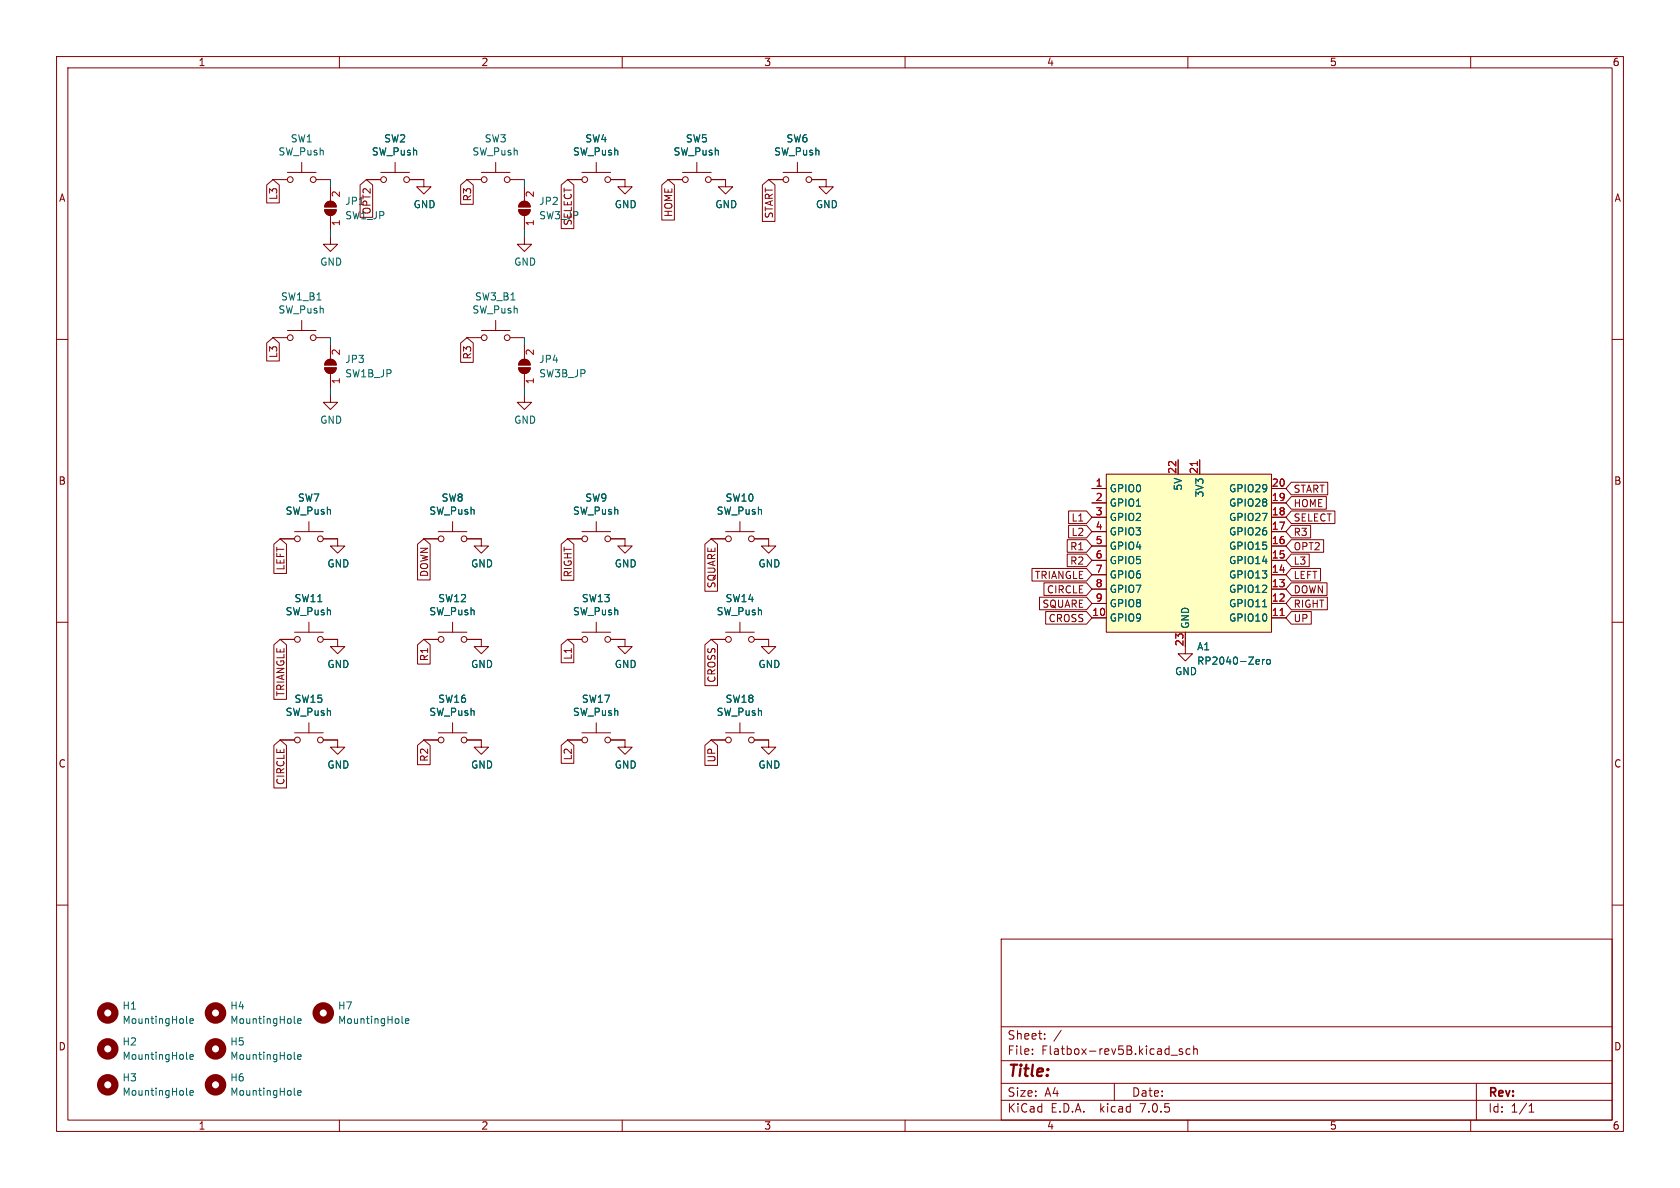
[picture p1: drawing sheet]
<svg xmlns="http://www.w3.org/2000/svg" width="297mm" height="210mm" viewBox="0 0 297 210" stroke-linecap="round" stroke-linejoin="round" font-family="sans-serif">
<g fill="none" stroke="#840000" stroke-width=".18">
<path d="M10 10h277v190h-277zM12 12h273v186h-273zM60 10v2M110 10v2M160 10v2M210 10v2M260 10v2M47.1 32.7l1.2-.9 1.1 .9v3.2h-2.3zM48.3 31.8h2.5M50.8 30.5h5.1M53.3 28.7v1.8M55.9 31.8h2.5"/>
<path d="M57.4 37.1h2a1.02 1.02 0 0 1-1 1 1.02 1.02 0 0 1-1-1zM57.7 35.9a1.02 1.02 0 0 1 1.1-.3 1.02 1.02 0 0 1 .6 1h-2zM58.4 33v2.6M58.4 38.1v2.5M63.7 32.7l1.1-.9 1.1 .9v5.7h-2.2zM64.8 31.8h2.5M67.3 30.5h5.1M69.8 28.7v1.8M72.4 31.8h2.5v1.2h1.3l-1.3 1.3-1.2-1.3h1.2M81.4 32.7l1.1-.9 1.2 .9v3.4h-2.3zM82.5 31.8h2.6M85.1 30.5h5.1"/>
<path d="M87.6 28.7v1.8M90.2 31.8h2.5M91.7 37.1h2a1.02 1.02 0 0 1-1 1 1.02 1.02 0 0 1-1-1zM92 35.9a1.02 1.02 0 0 1 1.1-.3 1.02 1.02 0 0 1 .6 1h-2zM92.7 33v2.6M92.7 38.1v2.5M99.2 32.7l1.1-.9 1.1 .9v7.7h-2.2zM100.3 31.8h2.6M102.9 30.5h5M105.4 28.7v1.8M107.9 31.8h2.6v1.2h1.3l-1.3 1.3-1.3-1.3h1.3M117 32.7l1.1-.9 1.1 .9v6.2h-2.2z"/>
<path d="M118.1 31.8h2.5M120.6 30.5h5.1M123.2 28.7v1.8M125.7 31.8h2.6v1.2h1.2l-1.2 1.3-1.3-1.3h1.3M134.8 32.7l1.1-.9 1.1 .9v6.4h-2.2zM135.9 31.8h2.5M138.4 30.5h5.1M141 28.7v1.8M143.5 31.8h2.5v1.2h1.3l-1.3 1.3-1.2-1.3h1.2M10 60h2M48.3 59.7h2.5M50.8 58.4h5.1"/>
<path d="M53.3 56.6v1.8M55.9 59.7h2.5M58.4 41.9v1.3h1.3l-1.3 1.3-1.3-1.3h1.3M82.5 59.7h2.6M85.1 58.4h5.1M87.6 56.6v1.8M90.2 59.7h2.5M92.7 41.9v1.3h1.3l-1.3 1.3-1.3-1.3h1.3M285 60h2M47.1 60.6l1.2-.9 1.1 .9v3.2h-2.3zM57.4 65h2a1.02 1.02 0 0 1-1 1 1.02 1.02 0 0 1-1-1zM57.7 63.8a1.02 1.02 0 0 1 1.1-.2 1.02 1.02 0 0 1 .6 .9h-2z"/>
<path d="M58.4 69.9v1.2h1.3l-1.3 1.3-1.3-1.3h1.3M58.4 61v2.5M58.4 66v2.6M81.4 60.6l1.1-.9 1.2 .9v3.5h-2.3zM91.7 65h2a1.02 1.02 0 0 1-1 1 1.02 1.02 0 0 1-1-1zM92 63.8a1.02 1.02 0 0 1 1.1-.2 1.02 1.02 0 0 1 .6 .9h-2zM92.7 69.9v1.2h1.3l-1.3 1.3-1.3-1.3h1.3M92.7 61v2.5M92.7 66v2.6M48.4 96.2l1.1-.9 1.1 .9v5.2h-2.2zM49.5 95.3h2.6M52.1 94h5"/>
<path d="M54.6 92.2v1.8M57.1 95.3h2.6v1.2h1.3l-1.3 1.3-1.3-1.3h1.3M73.8 96.2l1.1-.9 1.1 .9v6.3h-2.2zM74.9 95.3h2.6M77.5 94h5M80 92.2v1.8M82.5 95.3h2.6v1.2h1.3l-1.3 1.3-1.3-1.3h1.3M99.2 96.2l1.1-.9 1.1 .9v6.4h-2.2zM100.3 95.3h2.6M102.9 94h5M105.4 92.2v1.8M107.9 95.3h2.6v1.2h1.3l-1.3 1.3-1.3-1.3h1.3"/>
<path d="M124.6 96.2l1.1-.9 1.1 .9v8.3h-2.2zM125.7 95.3h2.6M128.3 94h5M130.8 92.2v1.8M133.3 95.3h2.6v1.2h1.3l-1.3 1.3-1.3-1.3h1.3M188.7 95.4h3.4l.9 1.1-.9 1.1h-3.4zM188.7 97.9h3.4l.9 1.2-.9 1.1h-3.4zM188.9 92.9h3.2l.9 1.1-.9 1.1h-3.2zM188.9 90.3h3.2l.9 1.1-.9 1.2h-3.2zM193 94h2.6M193 86.4h2.6M193 99.1h2.6"/>
<path d="M193 96.5h2.6M193 91.4h2.6M193 88.9h2.6M195.6 83.8h29.2v28h-29.2zM208.3 81.3v2.5M212.1 81.3v2.5M224.8 94h2.5M224.8 86.4h2.5M224.8 99.1h2.5M224.8 96.5h2.5M224.8 91.4h2.5M224.8 88.9h2.5"/>
<path d="M228.3 95.4h5.7v2.2h-5.7l-1-1.1zM228.3 97.9h3.2v2.3h-3.2l-1-1.1zM228.3 85.2h6.4v2.3h-6.4l-1-1.1zM228.3 90.3h7.7v2.3h-7.7l-1-1.2zM228.3 92.9h3.4v2.2h-3.4l-1-1.1zM228.3 87.8h6.2v2.2h-6.2l-1-1.1zM10 110h2M48.4 114l1.1-1 1.1 1v9.6h-2.2zM49.5 113h2.6M52.1 111.8h5M54.6 110v1.8M57.1 113h2.6v1.3h1.3l-1.3 1.3-1.3-1.3h1.3"/>
<path d="M73.8 114l1.1-1 1.1 1v3.4h-2.2zM74.9 113h2.6M77.5 111.8h5M80 110v1.8M82.5 113h2.6v1.3h1.3l-1.3 1.3-1.3-1.3h1.3M99.2 114l1.1-1 1.1 1v3.2h-2.2zM100.3 113h2.6M102.9 111.8h5M105.4 110v1.8M107.9 113h2.6v1.3h1.3l-1.3 1.3-1.3-1.3h1.3M124.6 114l1.1-1 1.1 1v7.2h-2.2zM125.7 113h2.6"/>
<path d="M128.3 111.8h5M130.8 110v1.8M133.3 113h2.6v1.3h1.3l-1.3 1.3-1.3-1.3h1.3M182.4 100.5h9.7l.9 1.1-.9 1.1h-9.7zM183.8 105.6h8.3l.9 1.1-.9 1.1h-8.3zM184.6 103h7.5l.9 1.1-.9 1.2h-7.5zM184.9 108.1h7.2l.9 1.1-.9 1.1h-7.2zM193 109.2h2.6M193 106.7h2.6M193 104.1h2.6M193 101.6h2.6M209.5 111.8v3.8h1.3l-1.3 1.2-1.2-1.2h1.2"/>
<path d="M224.8 109.2h2.5M224.8 106.7h2.5M224.8 104.1h2.5M224.8 101.6h2.5M228.3 103h6.3v2.3h-6.3l-1-1.2zM228.3 105.6h6.4v2.2h-6.4l-1-1.1zM228.3 100.5h5.2v2.2h-5.2l-1-1.1zM228.3 108.1h3.5v2.2h-3.5l-1-1.1zM285 110h2M48.4 131.8l1.1-1 1.1 1v7.5h-2.2zM49.5 130.8h2.6M52.1 129.5h5"/>
<path d="M54.6 127.8v1.7M57.1 130.8h2.6v1.3h1.3l-1.3 1.3-1.3-1.3h1.3M73.8 131.8l1.1-1 1.1 1v3.4h-2.2zM74.9 130.8h2.6M77.5 129.5h5M80 127.8v1.7M82.5 130.8h2.6v1.3h1.3l-1.3 1.3-1.3-1.3h1.3M99.2 131.8l1.1-1 1.1 1v3.1h-2.2zM100.3 130.8h2.6M102.9 129.5h5M105.4 127.8v1.7M107.9 130.8h2.6v1.3h1.3l-1.3 1.3-1.3-1.3h1.3"/>
<path d="M124.6 131.8l1.1-1 1.1 1v3.5h-2.2zM125.7 130.8h2.6M128.3 129.5h5M130.8 127.8v1.7M133.3 130.8h2.6v1.3h1.3l-1.3 1.3-1.3-1.3h1.3M10 160h2M285 160h2M177 166h108v32h-108zM60 198v2M110 198v2M160 198v2M177 194.5h108"/>
<path d="M177 191.5h108M177 187.5h108M177 181.5h108M182.5 186.3v.1M182.5 185.5v.1M184.7 183.6v.1M184.7 182.8v.1M187.6 182.1l-1.3 2M197 191.5v3M207 186.5h1.2M209 185.5l-.3-.1-.2 .2v.2l.5 .2v.3h-.5M210 198v2"/>
<path d="M210.4 185.5l-.4-.1-.3 .3v.4l.1 .2h.6M211 185.5l.2-.1 .4 .1 .1 .9M211 184.9v1.5M260 198v2M261 191.5v6.5M270.3 196.6h.9M270.3 195.5l.4-.4v1.5"/>
<circle cx="51.3" cy="31.8" r=".51"/>
<circle cx="55.4" cy="31.8" r=".51"/>
<circle cx="67.8" cy="31.8" r=".51"/>
<circle cx="71.9" cy="31.8" r=".51"/>
<circle cx="85.6" cy="31.8" r=".51"/>
<circle cx="89.7" cy="31.8" r=".51"/>
<circle cx="103.4" cy="31.8" r=".51"/>
<circle cx="107.4" cy="31.8" r=".51"/>
<circle cx="121.2" cy="31.8" r=".51"/>
<circle cx="125.2" cy="31.8" r=".51"/>
<circle cx="138.9" cy="31.8" r=".51"/>
<circle cx="143" cy="31.8" r=".51"/>
<circle cx="51.3" cy="59.7" r=".51"/>
<circle cx="55.4" cy="59.7" r=".51"/>
<circle cx="85.6" cy="59.7" r=".51"/>
<circle cx="89.7" cy="59.7" r=".51"/>
<circle cx="52.6" cy="95.3" r=".51"/>
<circle cx="56.6" cy="95.3" r=".51"/>
<circle cx="78" cy="95.3" r=".51"/>
<circle cx="82" cy="95.3" r=".51"/>
<circle cx="103.4" cy="95.3" r=".51"/>
<circle cx="107.4" cy="95.3" r=".51"/>
<circle cx="128.8" cy="95.3" r=".51"/>
<circle cx="132.8" cy="95.3" r=".51"/>
<circle cx="52.6" cy="113" r=".51"/>
<circle cx="56.6" cy="113" r=".51"/>
<circle cx="78" cy="113" r=".51"/>
<circle cx="82" cy="113" r=".51"/>
<circle cx="103.4" cy="113" r=".51"/>
<circle cx="107.4" cy="113" r=".51"/>
<circle cx="128.8" cy="113" r=".51"/>
<circle cx="132.8" cy="113" r=".51"/>
<circle cx="52.6" cy="130.8" r=".51"/>
<circle cx="56.6" cy="130.8" r=".51"/>
<circle cx="78" cy="130.8" r=".51"/>
<circle cx="82" cy="130.8" r=".51"/>
<circle cx="103.4" cy="130.8" r=".51"/>
<circle cx="107.4" cy="130.8" r=".51"/>
<circle cx="128.8" cy="130.8" r=".51"/>
<circle cx="132.8" cy="130.8" r=".51"/>
</g>
<g fill="none" stroke="#840000" stroke-width="1.3">
<circle cx="19" cy="179.1" r="1.27"/>
<circle cx="38.1" cy="179.1" r="1.27"/>
<circle cx="57.1" cy="179.1" r="1.27"/>
<circle cx="19" cy="185.4" r="1.27"/>
<circle cx="19" cy="191.8" r="1.27"/>
<circle cx="38.1" cy="185.4" r="1.27"/>
<circle cx="38.1" cy="191.8" r="1.27"/>
</g>
<g fill="none" stroke="#006464" stroke-width=".18">
<path d="M223.2 116.6v.8M223.2 107.3h.7M223.6 116.6l-.4 .2M224 116.7l.2-.1 .3 .1 .1 .5-.1 .2h-.3l-.2-.1zM33 193.6h.2M33 180.9h.2M33 187.2l.2 .1M33.6 180.5l.6-.1-.1-.3h-.3l-.2 .2v.6h.5M33.6 186.8l.6-.1-.1-.2-.3-.1-.2 .2v.6h.5M33.6 193.2l.6-.1-.1-.3h-.3l-.2 .2v.6h.5M52.1 180.9h.1M52.1 187.2l.1 .1"/>
<path d="M52.1 193.6h.1M52.6 180.5l.6-.1v-.3h-.4l-.2 .2 .1 .6h.5M52.6 186.8l.6-.1v-.2l-.4-.1-.2 .2 .1 .6h.5M52.6 193.2l.6-.1v-.3h-.4l-.2 .2 .1 .6h.5M71.1 180.9h.2M71.7 180.5l.6-.1-.1-.3h-.3l-.2 .2v.6h.5"/>
</g>
<path d="M195.6 83.8h29.2v28h-29.2z" fill="#ffffc2" stroke="#ffffc2" stroke-width=".18"/>
<path d="M211.7 81.6v.7M226.3 108.8h.7" fill="none" stroke="#a90000" stroke-width=".18"/>
<g fill="#840000" stroke="#840000" stroke-width=".18">
<path d="M57.4 37.1h2a1.02 1.02 0 0 1-1 1 1.02 1.02 0 0 1-1-1z"/>
<path d="M57.7 35.9a1.02 1.02 0 0 1 1.1-.3 1.02 1.02 0 0 1 .6 1h-2z"/>
<path d="M91.7 37.1h2a1.02 1.02 0 0 1-1 1 1.02 1.02 0 0 1-1-1z"/>
<path d="M92 35.9a1.02 1.02 0 0 1 1.1-.3 1.02 1.02 0 0 1 .6 1h-2z"/>
<path d="M91.7 65h2a1.02 1.02 0 0 1-1 1 1.02 1.02 0 0 1-1-1z"/>
<path d="M92 63.8a1.02 1.02 0 0 1 1.1-.2 1.02 1.02 0 0 1 .6 .9h-2z"/>
<path d="M57.4 65h2a1.02 1.02 0 0 1-1 1 1.02 1.02 0 0 1-1-1z"/>
<path d="M57.7 63.8a1.02 1.02 0 0 1 1.1-.2 1.02 1.02 0 0 1 .6 .9h-2z"/>
</g>
<path d="M58.4 31.8v1.2M92.7 31.8v1.2M58.4 40.6v1.3M58.4 59.7v1.3M92.7 40.6v1.3M92.7 59.7v1.3M58.4 68.6v1.3M92.7 68.6v1.3" fill="none" stroke="#009600" stroke-width=".18"/>
<text font-size="2.8" fill="#840000" x="178" y="190.8">Title:</text>
<g font-size="2.1" fill="#840000">
<text x="178" y="183.9">Sheet:</text>
<text x="178" y="186.6">File:</text>
<text x="184" y="186.6">Flatbox-rev5B.kicad_sch</text>
<text x="178" y="196.8">KiCad</text>
<text x="178" y="194">Size:</text>
<text x="184.6" y="194">A4</text>
<text x="185.7" y="196.8">E.D.A.</text>
<text x="194.4" y="196.8">kicad</text>
<text x="200" y="194">Date:</text>
<text x="201.5" y="196.8">7.0.5</text>
<text x="263" y="194.2">Rev:</text>
<text x="263" y="196.8">Id:</text>
<text x="267" y="196.8">1/1</text>
</g>
<g font-size="1.8" fill="#840000">
<text x="35" y="11.8">1</text>
<text x="85" y="11.8">2</text>
<text x="135" y="11.8">3</text>
<text x="185" y="11.8">4</text>
<text x="235" y="11.8">5</text>
<text x="285" y="11.8">6</text>
<text x="10.4" y="35.8">A</text>
<text x="49.2" y="35.4" transform="rotate(-90 49.2 35.4)">L3</text>
<text x="83.5" y="35.6" transform="rotate(-90 83.5 35.6)">R3</text>
<text x="285.4" y="35.8">A</text>
<text x="61" y="36.4">JP1</text>
<text x="65.7" y="37.9" transform="rotate(-90 65.7 37.9)">OPT2</text>
<text x="101.2" y="39.9" transform="rotate(-90 101.2 39.9)">SELECT</text>
<text x="119" y="38.4" transform="rotate(-90 119 38.4)">HOME</text>
<text x="136.8" y="38.7" transform="rotate(-90 136.8 38.7)">START</text>
<text x="49.2" y="63.3" transform="rotate(-90 49.2 63.3)">L3</text>
<text x="83.5" y="63.6" transform="rotate(-90 83.5 63.6)">R3</text>
<text x="10.3" y="85.8">B</text>
<text x="228.6" y="87.3">START</text>
<text x="228.6" y="89.8">HOME</text>
<text x="285.3" y="85.8">B</text>
<text x="189.4" y="94.9">L2</text>
<text x="189.4" y="92.4">L1</text>
<text x="228.6" y="92.4">SELECT</text>
<text x="228.6" y="94.9">R3</text>
<text x="50.4" y="100.9" transform="rotate(-90 50.4 100.9)">LEFT</text>
<text x="189.2" y="97.4">R1</text>
<text x="189.2" y="100">R2</text>
<text x="228.6" y="97.4">OPT2</text>
<text x="228.6" y="100">L3</text>
<text x="75.8" y="102" transform="rotate(-90 75.8 102)">DOWN</text>
<text x="101.2" y="102.1" transform="rotate(-90 101.2 102.1)">RIGHT</text>
<text x="126.6" y="104" transform="rotate(-90 126.6 104)">SQUARE</text>
<text x="182.9" y="102.5">TRIANGLE</text>
<text x="184.3" y="107.6">SQUARE</text>
<text x="185.1" y="105.1">CIRCLE</text>
<text x="228.6" y="105.1">DOWN</text>
<text x="228.6" y="107.6">RIGHT</text>
<text x="228.6" y="102.5">LEFT</text>
<text x="185.4" y="110.1">CROSS</text>
<text x="228.6" y="110.1">UP</text>
<text x="75.8" y="116.9" transform="rotate(-90 75.8 116.9)">R1</text>
<text x="101.2" y="116.7" transform="rotate(-90 101.2 116.7)">L1</text>
<text x="50.4" y="123.1" transform="rotate(-90 50.4 123.1)">TRIANGLE</text>
<text x="126.6" y="120.7" transform="rotate(-90 126.6 120.7)">CROSS</text>
<text x="10.3" y="135.8">C</text>
<text x="75.8" y="134.7" transform="rotate(-90 75.8 134.7)">R2</text>
<text x="101.2" y="134.4" transform="rotate(-90 101.2 134.4)">L2</text>
<text x="126.6" y="134.8" transform="rotate(-90 126.6 134.8)">UP</text>
<text x="285.3" y="135.8">C</text>
<text x="50.4" y="138.8" transform="rotate(-90 50.4 138.8)">CIRCLE</text>
<text x="10.3" y="185.8">D</text>
<text x="285.3" y="185.8">D</text>
<text x="35" y="199.8">1</text>
<text x="85" y="199.8">2</text>
<text x="135" y="199.8">3</text>
<text x="185" y="199.8">4</text>
<text x="235" y="199.8">5</text>
<text x="285" y="199.8">6</text>
</g>
<g font-size="1.8" fill="#006464">
<text x="49.2" y="27.6">SW_Push</text>
<text x="51.3" y="25.3">SW1</text>
<text x="65.7" y="27.6">SW_Push</text>
<text x="67.9" y="25.3">SW2</text>
<text x="83.5" y="27.6">SW_Push</text>
<text x="85.6" y="25.3">SW3</text>
<text x="101.2" y="27.6">SW_Push</text>
<text x="103.4" y="25.3">SW4</text>
<text x="119" y="27.6">SW_Push</text>
<text x="121.2" y="25.3">SW5</text>
<text x="136.8" y="27.6">SW_Push</text>
<text x="139" y="25.3">SW6</text>
<text x="61" y="38.9">SW1_JP</text>
<text x="73.1" y="37">GND</text>
<text x="95.3" y="36.4">JP2</text>
<text x="95.3" y="38.9">SW3_JP</text>
<text x="108.6" y="37">GND</text>
<text x="126.4" y="37">GND</text>
<text x="144.2" y="37">GND</text>
<text x="56.5" y="47.1">GND</text>
<text x="90.8" y="47.1">GND</text>
<text x="49.6" y="53.3">SW1_B1</text>
<text x="83.9" y="53.3">SW3_B1</text>
<text x="49.2" y="55.6">SW_Push</text>
<text x="83.5" y="55.6">SW_Push</text>
<text x="61" y="64.3">JP3</text>
<text x="95.3" y="64.3">JP4</text>
<text x="61" y="66.9">SW1B_JP</text>
<text x="95.3" y="66.9">SW3B_JP</text>
<text x="56.5" y="75.1">GND</text>
<text x="90.8" y="75.1">GND</text>
<text x="52.6" y="88.8">SW7</text>
<text x="78" y="88.8">SW8</text>
<text x="103.4" y="88.8">SW9</text>
<text x="128.2" y="88.8">SW10</text>
<text x="196.1" y="87.2">GPIO0</text>
<text x="196.1" y="89.7">GPIO1</text>
<text x="209.1" y="86.8" transform="rotate(-90 209.1 86.8)">5V</text>
<text x="212.9" y="88" transform="rotate(-90 212.9 88)">3V3</text>
<text x="217.3" y="89.7">GPIO28</text>
<text x="217.3" y="87.2">GPIO29</text>
<text x="50.4" y="91.1">SW_Push</text>
<text x="75.8" y="91.1">SW_Push</text>
<text x="101.2" y="91.1">SW_Push</text>
<text x="126.6" y="91.1">SW_Push</text>
<text x="196.1" y="92.3">GPIO2</text>
<text x="196.1" y="94.8">GPIO3</text>
<text x="217.3" y="94.8">GPIO26</text>
<text x="217.3" y="92.3">GPIO27</text>
<text x="57.8" y="100.5">GND</text>
<text x="83.2" y="100.5">GND</text>
<text x="108.6" y="100.5">GND</text>
<text x="134" y="100.5">GND</text>
<text x="196.1" y="97.3">GPIO4</text>
<text x="196.1" y="99.9">GPIO5</text>
<text x="217.3" y="99.9">GPIO14</text>
<text x="217.3" y="97.3">GPIO15</text>
<text x="52" y="106.6">SW11</text>
<text x="77.4" y="106.6">SW12</text>
<text x="102.8" y="106.6">SW13</text>
<text x="128.2" y="106.6">SW14</text>
<text x="196.1" y="102.4">GPIO6</text>
<text x="196.1" y="105">GPIO7</text>
<text x="196.1" y="107.5">GPIO8</text>
<text x="217.3" y="107.5">GPIO11</text>
<text x="217.3" y="105">GPIO12</text>
<text x="217.3" y="102.4">GPIO13</text>
<text x="50.4" y="108.9">SW_Push</text>
<text x="75.8" y="108.9">SW_Push</text>
<text x="101.2" y="108.9">SW_Push</text>
<text x="126.6" y="108.9">SW_Push</text>
<text x="196.1" y="110">GPIO9</text>
<text x="210.4" y="111.3" transform="rotate(-90 210.4 111.3)">GND</text>
<text x="217.3" y="110">GPIO10</text>
<text x="57.8" y="118.2">GND</text>
<text x="83.2" y="118.2">GND</text>
<text x="108.6" y="118.2">GND</text>
<text x="134" y="118.2">GND</text>
<text x="207.7" y="119.5">GND</text>
<text x="211.6" y="115.1">A1</text>
<text x="211.6" y="117.7">RP2040-Zero</text>
<text x="52" y="124.4">SW15</text>
<text x="77.4" y="124.4">SW16</text>
<text x="102.8" y="124.4">SW17</text>
<text x="128.2" y="124.4">SW18</text>
<text x="50.4" y="126.7">SW_Push</text>
<text x="75.8" y="126.7">SW_Push</text>
<text x="101.2" y="126.7">SW_Push</text>
<text x="126.6" y="126.7">SW_Push</text>
<text x="57.8" y="136">GND</text>
<text x="83.2" y="136">GND</text>
<text x="108.6" y="136">GND</text>
<text x="134" y="136">GND</text>
<text x="21.6" y="178.6">H1</text>
<text x="40.6" y="178.6">H4</text>
<text x="59.7" y="178.6">H7</text>
<text x="21.6" y="181.2">MountingHole</text>
<text x="21.6" y="185">H2</text>
<text x="40.6" y="181.2">MountingHole</text>
<text x="40.6" y="185">H5</text>
<text x="59.7" y="181.2">MountingHole</text>
<text x="21.6" y="191.3">H3</text>
<text x="21.6" y="187.5">MountingHole</text>
<text x="40.6" y="187.5">MountingHole</text>
<text x="40.6" y="191.3">H6</text>
<text x="21.6" y="193.9">MountingHole</text>
<text x="40.6" y="193.9">MountingHole</text>
</g>
<g font-size="1.8" fill="#a90000">
<text x="60.3" y="35" transform="rotate(-90 60.3 35)">2</text>
<text x="94.6" y="35" transform="rotate(-90 94.6 35)">2</text>
<text x="60.3" y="40" transform="rotate(-90 60.3 40)">1</text>
<text x="94.6" y="40" transform="rotate(-90 94.6 40)">1</text>
<text x="60.3" y="62.9" transform="rotate(-90 60.3 62.9)">2</text>
<text x="94.6" y="62.9" transform="rotate(-90 94.6 62.9)">2</text>
<text x="60.3" y="68" transform="rotate(-90 60.3 68)">1</text>
<text x="94.6" y="68" transform="rotate(-90 94.6 68)">1</text>
<text x="208" y="83.8" transform="rotate(-90 208 83.8)">22</text>
<text x="211.8" y="83.8" transform="rotate(-90 211.8 83.8)">21</text>
<text x="193.6" y="86.1">1</text>
<text x="193.6" y="88.6">2</text>
<text x="224.8" y="88.6">19</text>
<text x="224.8" y="86.1">20</text>
<text x="193.6" y="91.2">3</text>
<text x="193.6" y="93.7">4</text>
<text x="224.8" y="93.7">17</text>
<text x="224.8" y="91.2">18</text>
<text x="193.6" y="96.3">5</text>
<text x="193.6" y="98.8">6</text>
<text x="193.6" y="101.3">7</text>
<text x="224.8" y="101.3">14</text>
<text x="224.8" y="98.8">15</text>
<text x="224.8" y="96.3">16</text>
<text x="193.6" y="103.9">8</text>
<text x="193.6" y="106.4">9</text>
<text x="224.8" y="106.4">12</text>
<text x="224.8" y="103.9">13</text>
<text x="193" y="109">10</text>
<text x="224.8" y="109">11</text>
<text x="209.3" y="114.3" transform="rotate(-90 209.3 114.3)">23</text>
</g>
</svg>
